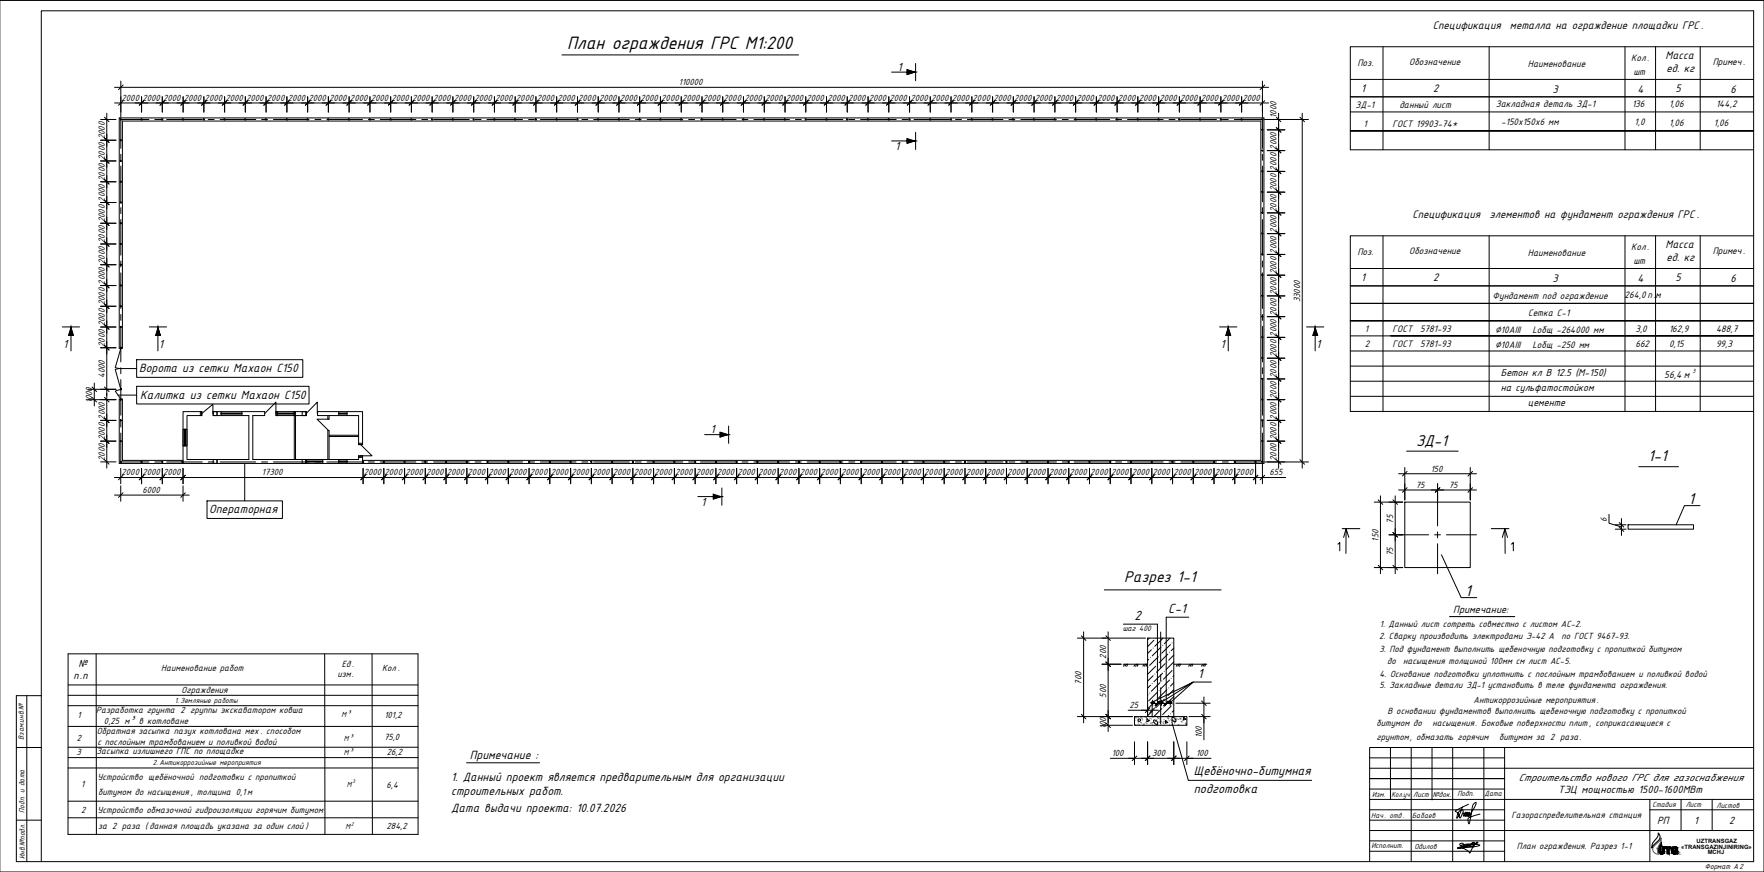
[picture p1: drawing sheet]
<svg xmlns="http://www.w3.org/2000/svg" width="850mm" height="420mm" viewBox="0 0 850 420" stroke-linecap="round" stroke-linejoin="round" font-family="sans-serif">
<g fill="none" stroke="#000" stroke-width=".48">
<path d="M819 244h-7l-4 9M694 267l10 21h7M553 318h.1M554 307l-1 1M555 313l-2 2M556 308l-3 4M558 316l-4 5M559 312l-4 4M560 307l-4 4M561 320l-4 4M563 315l-5 4M564 307l-3 3"/>
<path d="M564 311l-4 4M565 312l-1 2M565 316l-2 2M565 319l-3 4M541 320h12M542 320l-1 1M542 321l1-1v1M547 320l-1 1M547 321l1-1v1M551 320v1M551 321l1-1h1l-1 1M553 335h.1"/>
<path d="M554 330l-1 2M556 326l-3 2M556 338l-3 4M557 321l-4 4M558 334l-5 4M559 329l-4 4M560 324l-4 5M561 337l-4 4M562 332l-4 4M563 328l-4 4M565 323l-4 4M565 320h16"/>
<path d="M565 326h.1M565 329l-1 2M565 332l-2 3M565 336l-4 4M567 320v1M567 321l1-1h1l-1 1M573 320v1M573 321l1-1h1l-1 1M579 320v1M580 321v-1h1l-1 1M555 343l-2 2M560 341l-4 4"/>
<path d="M563 345h.1M564 340l-4 4M565 342v1"/>
</g>
<path d="M677 242h31v31h-31zM784 253h32v2h-32zM573 297h-11v42M541 301h17v38M553 307h12v38h-12zM555 339h10M555 338l20-9-15 9M555 337v3M560 337v3M564 337v3M584 329h-9l-11 9M547 345h25v4h-25z" fill="none" stroke="#000" stroke-width=".48"/>
<g fill="none" stroke="#000" stroke-width=".48">
<path d="M0 0h850v420h-850M553 346l1 1-1 1zM556 347a1.1 1.1 0 0 1 1 0 1.1 1.1 0 0 1 0 2l-1-1zM562 347l1 1h-2zM565 348l8 28h59M565 346a1.1 1.1 0 0 1 1 0 1.1 1.1 0 0 1 0 2l-1-1zM570 346l1 1h-1z"/>
<circle cx="555" cy="339" r=".4"/>
<circle cx="560" cy="339" r=".4"/>
<circle cx="564" cy="339" r=".4"/>
<circle cx="549" cy="347" r=".6"/>
</g>
<g fill="none" stroke="#000" stroke-width=".48">
<path d="M651 38h194M666 23v49M717 23v49M783 23v49M798 23v49M819 23v49M845 23h-194v49M651 47h194M666 114v84M717 114v84M783 114v84M798 114v84"/>
<path d="M819 114v84M845 114h-194v84M651 129h194M651 138h194M58 168l-2 9 2 1h-2l2 9M56 188l2 4M58 188l-2 1M33 315h168v87h-168zM46 315v87M156 315l1 87M179 315v87M559 305v17"/>
<path d="M13 335v80M20 335h-12v80h837v-410h-825v410M33 330h168M559 325v3M559 331v18M8 360h12M660 360h185M660 360v55M670 360v25M680 360v55M690 360v25M700 360v55"/>
<path d="M715 360v55M725 360v55M725 370h120M8 395h12M660 385h185M660 380h65M795 385v30M795 390h50M810 385v15M825 385v15M725 400h120"/>
</g>
<!-- layer: 0 -->
<g fill="none" stroke="#000" stroke-width=".48">
<path d="M58 39v18M271 26h114M608 39v18M48 58h8M50 56l3 3M51 55v171M55 50h556M55 42h556M59 49l-2 2M59 41l-2 2M68 47v7M69 49l-2 2"/>
<path d="M78 47v7M79 49l-2 2M88 47v7M89 49l-2 2M98 47v7M99 49l-2 2M108 47v7M109 49l-2 2M118 47v7M119 49l-2 2M128 47v7M129 49l-2 2"/>
<path d="M138 47v7M139 49l-2 2M148 47v7M149 49l-2 2M158 47v7M159 49l-2 2M167 51l2-2-2 2M168 47v7M178 47v7M179 49l-2 2M188 47v7M189 49l-2 2"/>
<path d="M198 47v7M199 49l-2 2M208 47v7M209 49l-2 2M218 47v7M219 49l-2 2M228 47v7M229 49l-2 2M238 47v7M239 49l-2 2M248 47v7M249 49l-2 2"/>
<path d="M257 51l2-2-2 2M258 47v7M268 47v7M269 49l-2 2M278 47v7M279 49l-2 2M288 47v7M289 49l-2 2M298 47v7M299 49l-2 2M308 47v7M309 49l-2 2"/>
<path d="M318 47v7M319 49l-2 2M328 47v7M329 49l-2 2M338 47v7M339 49l-2 2M348 47v7M349 49l-2 2M357 51l2-2-2 2M358 47v7M368 47v7M369 49l-2 2"/>
<path d="M378 47v7M379 49l-2 2M388 47v7M389 49l-2 2M398 47v7M399 49l-2 2M408 47v7M409 49l-2 2M418 47v7M419 49l-2 2M428 47v7M429 49l-2 2"/>
<path d="M438 47v7M439 49l-2 2M448 47v7M449 49l-2 2M458 47v7M459 49l-2 2M468 47v7M469 49l-2 2M477 51l2-2-2 2M478 47v7M488 47v7M489 49l-2 2"/>
<path d="M498 47v7M499 49l-2 2M508 47v7M509 49l-2 2M518 47v7M519 49l-2 2M528 47v7M529 49l-2 2M538 47v7M539 49l-2 2M548 47v7M549 49l-2 2"/>
<path d="M558 47v7M559 49l-2 2M568 47v7M569 49l-2 2M577 51l2-2-2 2M578 47v7M588 47v7M589 49l-2 2M598 47v7M599 49l-2 2M609 58h21M609 49l-2 2"/>
<path d="M609 41l-2 2M615 56l2 3M616 55v171M626 56l2 3M627 55v171M48 68h8M48 78h8M50 66l3 3M50 76l3 3M611 73h8M611 63h8M615 71l2 3"/>
<path d="M615 61l2 3M651 72h194M48 88h8M48 98h8M50 86l3 3M50 96l3 3M611 83h8M611 93h8M615 81l2 3M615 91l2 3M48 108h8M48 118h8"/>
<path d="M50 106l3 3M50 116l3 3M611 103h8M611 113h8M615 101l2 3M615 111l2 3M48 128h8M48 138h8M50 126l3 3M50 136l3 3M611 123h8M611 133h8"/>
<path d="M615 121l2 3M615 131l2 3M48 148h8M48 158h8M50 146l3 3M50 156l3 3M611 143h8M611 153h8M615 141l2 3M615 151l2 3M48 168h8M50 166l3 3"/>
<path d="M58 178h8M66 173h80v9h-80zM611 163h8M611 173h8M615 161l2 3M615 171l2 3M42 193h14M42 188h14M44 191l3 3M44 186l3 3M45 185v11M50 186l3 3"/>
<path d="M50 191l3 3M57 190h9M66 186h83v9h-83zM97 198v2zM97 198h-9v25h87v-3M97 199l6-4v4M103 198h25v2h-6v21h51v-1M103 198v2h17v21h-30v-21h7M103 198h2v2h-2zM105 198v2M107 199h10v1h-10zM107 198v2"/>
<path d="M107 199h10M117 198v2M128 199l5-5v5M133 198h14M133 198h1v2h-1zM134 199h8v1h-8zM134 199h8M142 198v2zM146 198h1v2h-1zM147 198v2v-2M147 199l6-5v5M163 199h4v1h-4z"/>
<path d="M163 199h4M163 198v2M167 198v2M611 183h8M611 193h8M615 181l2 3M615 191l2 3M651 198h194M48 203h8M48 213h8M50 201l3 3M50 211l3 3"/>
<path d="M88 207h2v8h-2zM89 207v8zM89 207v8M133 200h14M142 200v21M158 200v2h1v-2M158 207h.1M158 202h-5l5 5M159 210h14M173 214v-14h-20v-2h22v16M173 220h2h-2zM173 214h2h-2z"/>
<path d="M174 214l5 6h-5M611 203h8M611 213h8M615 201l2 3M615 211l2 3M678 217h25M48 223h8M50 221l3 3M55 230h564M55 239h36M58 226v7M58 234v8"/>
<path d="M59 229l-2 2M59 237l-2 3M68 226v7M69 229l-2 2M78 226v7M79 229l-2 2M88 222h-29v-30h-2v31h31M88 226v7M88 234v8M89 229l-2 2M89 237l-2 3M103 221h2v2h-2z"/>
<path d="M118 223v18M146 221h1v2h-1zM147 223v-2v2M147 222h8v1h-8zM147 221v2M147 222h8M155 221v2M158 221v-14h1v14M163 222h4v1h-4zM163 221v2M163 222h4M167 221v2"/>
<path d="M175 222h432v-164h-548v110h-2v-111h552v166h-434M175 226v7M176 229l-2 2M185 226v7M186 229l-2 2M195 226v7M196 229l-2 2M205 226v7M206 229l-2 2M215 226v7M216 229l-2 2M225 226v7"/>
<path d="M226 229l-2 2M235 226v7M236 229l-2 2M245 226v7M246 229l-2 2M255 226v7M256 229l-2 2M265 226v7M266 229l-2 2M275 226v7M276 229l-2 2M285 226v7"/>
<path d="M286 229l-2 2M295 226v7M296 229l-2 2M305 226v7M306 229l-2 2M315 226v7M316 229l-2 2M325 226v7M326 229l-2 2M335 226v7M336 229l-2 2M345 226v7"/>
<path d="M346 229l-2 2M355 226v7M356 229l-2 2M365 226v7M366 229l-2 2M375 226v7M376 229l-2 2M385 226v7M386 229l-2 2M395 226v7M396 229l-2 2M405 226v7"/>
<path d="M406 229l-2 2M415 226v7M416 229l-2 2M425 226v7M426 229l-2 2M435 226v7M436 229l-2 2M445 226v7M446 229l-2 2M455 226v7M456 229l-2 2M465 226v7"/>
<path d="M466 229l-2 2M475 226v7M476 229l-2 2M485 226v7M486 229l-2 2M495 226v7M496 229l-2 2M505 226v7M506 229l-2 2M515 226v7M516 229l-2 2M525 226v7"/>
<path d="M526 229l-2 2M535 226v7M536 229l-2 2M545 226v7M546 229l-2 2M555 226v7M556 229l-2 2M565 226v7M566 229l-2 2M575 226v7M576 229l-2 2M585 226v7"/>
<path d="M586 229l-2 2M595 226v7M596 229l-2 2M605 224v9M606 229l-2 2M608 224v9M609 223h21M609 229l-2 2M615 221l2 3M626 221l2 3M665 239v37M672 239v37"/>
<path d="M674 228h37M674 236h37M677 225v16M678 227l-2 2M678 235l-2 2M693 233v8M694 235l-3 2M708 225v16M709 227l-2 2M709 235l-2 2M790 225h19M100 241h36v9h-36z"/>
<path d="M649 255l-2 4M650 259l-1-4-1 12M662 242h14M664 241l2 2M669 258h7M671 257l2 2M671 241l2 2M724 259l1-4v12M725 255l1 4M775 248v4l6 2M778 255h5M778 253h5"/>
<path d="M780 254l2 2M780 252l2 2M781 250v8M662 273h14M664 272l2 3M671 272l2 3M532 284h56M519 307h33M521 306l2 3M522 304v44M533 319l2 2M533 306l2 3"/>
<path d="M534 304v48M531 320h9M553 340v5M555 340v5M567 339h16M579 338l2 2M580 336v20M519 345h27M521 344l2 2M531 349h15M533 344l2 2M533 348l2 3"/>
<path d="M544 342h14M547 357v11M553 357v11M554 341l-2 2M556 341l-2 2M565 357v11M572 357v11M573 345h10M579 344l2 2M225 368h35M535 365h48M548 364l-3 2"/>
<path d="M554 364l-2 2M567 364l-3 2M573 364l-2 2M705 407a1 1 0 0 0-2 0 .9 .9 0 0 0 1 1l-2 1 3-2v1l2-1-1 1 2-1-1 1 3-2-2 2a1.6 1.6 0 0 0 2-2h-1h3h-1l-3 5a6 6 0 0 0-6-2l7-1 4-1h-6h-3l1 1h2"/>
</g>
<g fill="#000" stroke="#000" stroke-width=".48">
<path d="M555 339h1zM559 339h1z"/>
<path d="M555 338h1zM555 338h1z"/>
<path d="M555 338h1zM555 338h1z"/>
<path d="M555 339h1zM555 339h1z"/>
<path d="M555 338h1zM555 338h1z"/>
<path d="M555 338h1zM555 338h1z"/>
<path d="M555 339h1zM555 339h1z"/>
<path d="M555 339h1zM555 339h1z"/>
<path d="M555 338l1 1zM555 338l1 1z"/>
<path d="M555 339h1zM555 339h1z"/>
<path d="M555 339h1zM555 339h1z"/>
<path d="M559 338h1zM559 338h1z"/>
<path d="M559 338h1zM559 338h1z"/>
<path d="M559 339h1zM559 339h1z"/>
<path d="M559 338h1zM559 338h1z"/>
<path d="M559 339h1zM559 339h1z"/>
<path d="M559 338h1zM559 338h1z"/>
<path d="M559 338l1 1zM559 338l1 1z"/>
<path d="M559 339h1zM559 339h1z"/>
<path d="M559 339h1zM559 339h1z"/>
<path d="M559 339h1zM559 339h1z"/>
<path d="M563 338h1zM563 338h1z"/>
<path d="M563 339h1zM563 339h1z"/>
<path d="M563 338h1zM563 338h1z"/>
<path d="M563 338l1 1zM563 338l1 1z"/>
<path d="M563 339h1zM563 339h1z"/>
<path d="M563 339h1zM563 339h1z"/>
<path d="M563 339h1zM563 339h1z"/>
</g>
<g fill="#000" stroke="#000" stroke-width=".48">
<path d="M559 338l-2 2zM556 340l3-2z"/>
<path d="M563 338l-2 2zM561 340l2-2z"/>
</g>
<!-- layer: 0 -->
<path d="M647 255h8M718 255h9" fill="none" stroke="#000" stroke-width=".51"/>
<!-- layer: FORMAT -->
<path d="M645 262v-1v4M728 262l1-1v4" fill="none" stroke="#000" stroke-width=".48"/>
<g fill="none" stroke="#000" stroke-width=".48">
<path d="M72 58h-14v14M75 58h2M80 58h17M100 58h3M106 58h17M126 58h3M132 58h17M152 58h3M157 58h18M177 58h3M183 58h17M203 58h3"/>
<path d="M209 58h17M229 58h3M235 58h17M255 58h2M260 58h17M280 58h3M286 58h17M306 58h3M312 58h17M332 58h3M337 58h18M358 58h2"/>
<path d="M363 58h17M383 58h3M389 58h17M409 58h3M415 58h17M435 58h2M440 58h17M460 58h3M466 58h17M486 58h3M492 58h17M512 58h3"/>
<path d="M517 58h18M538 58h2M543 58h17M563 58h3M569 58h17M589 58h3M595 58h13v14M58 74v3M608 74v3M58 80v17M608 80v17M58 100v3"/>
<path d="M58 106v17M608 100v3M608 106v17M58 126v3M58 131v18M608 126v3M608 131v18M58 152v2M58 157v17M608 152v2M608 157v17M58 177v3"/>
<path d="M608 177v3M58 183v17M608 183v17M58 209v14h14M58 203v3M608 203v3M608 209v14h-13M75 223h2M80 223h17M100 223h3M106 223h17M126 223h3"/>
<path d="M132 223h17M152 223h3M157 223h18M177 223h3M183 223h17M203 223h3M209 223h17M229 223h3M235 223h17M255 223h2M260 223h17M280 223h3"/>
<path d="M286 223h17M306 223h3M312 223h17M332 223h3M337 223h18M358 223h2M363 223h17M383 223h3M389 223h17M409 223h3M415 223h17M435 223h2"/>
<path d="M440 223h17M460 223h3M466 223h17M486 223h3M492 223h17M512 223h3M517 223h18M538 223h2M543 223h17M563 223h3M569 223h17M589 223h3"/>
<path d="M693 239v14M674 258h14M691 258h3M693 256v3M697 258h14M693 262v14"/>
</g>
<g fill="none" stroke="#000" stroke-width=".51">
<path d="M58 57v1zM68 57v1zM78 57v1zM88 57v1zM98 57v1zM108 57v1zM118 57v1zM128 57v1zM138 57v1zM148 57v1zM158 57v1zM168 57v1z"/>
<path d="M178 57v1zM188 57v1zM198 57v1zM208 57v1zM218 57v1zM228 57v1zM238 57v1zM248 57v1zM258 57v1zM268 57v1zM278 57v1zM288 57v1z"/>
<path d="M298 57v1zM308 57v1zM318 57v1zM328 57v1zM338 57v1zM348 57v1zM358 57v1zM368 57v1zM378 57v1zM388 57v1zM398 57v1zM408 57v1z"/>
<path d="M418 57v1zM428 57v1zM438 57v1zM448 57v1zM458 57v1zM468 57v1zM478 57v1zM488 57v1zM498 57v1zM508 57v1zM518 57v1zM528 57v1z"/>
<path d="M538 57v1zM548 57v1zM558 57v1zM568 57v1zM578 57v1zM588 57v1zM598 57v1zM608 57v1zM58 67v1zM58 77v1zM608 72v1zM608 62v1z"/>
<path d="M58 87v1zM58 97v1zM608 92v1zM608 82v1zM58 107v1zM58 117v1zM608 112v1zM608 102v1zM58 127v1zM58 137v1zM608 132v1zM608 122v1z"/>
<path d="M58 147v1zM58 157v1zM608 152v1zM608 142v1zM58 167v1zM608 172v1zM608 162v1zM58 187v1zM58 192v1zM608 192v1zM608 182v1zM58 202v1z"/>
<path d="M58 212v1zM608 212v1zM608 202v1zM58 222v1zM68 222v1zM78 222v1zM88 222v1zM175 222v1zM185 222v1zM195 222v1zM205 222v1zM215 222v1z"/>
<path d="M225 222v1zM235 222v1zM245 222v1zM255 222v1zM265 222v1zM275 222v1zM285 222v1zM295 222v1zM305 222v1zM315 222v1zM325 222v1zM335 222v1z"/>
<path d="M345 222v1zM355 222v1zM365 222v1zM375 222v1zM385 222v1zM395 222v1zM405 222v1zM415 222v1zM425 222v1zM435 222v1zM445 222v1zM455 222v1z"/>
<path d="M465 222v1zM475 222v1zM485 222v1zM495 222v1zM505 222v1zM515 222v1zM525 222v1zM535 222v1zM545 222v1zM555 222v1zM565 222v1zM575 222v1z"/>
<path d="M585 222v1zM595 222v1zM605 222v1zM608 222v1z"/>
</g>
<g fill="none" stroke="#000" stroke-width=".48">
<path d="M430 35h11l-4 1v-2l4 1M441 31v8M651 47h194M651 54h194M437 67v2l4-1h-11M441 64v8M845 63h-194h194M651 138h194M30 158h8M34 158l-1 4h2l-1-4v11M72 158h8M588 158h8"/>
<path d="M592 158l-1 4h2l-1-4v11M629 158h9M651 146h194M651 155h194M845 155h-194h194M75 162h2l-1-4v11M632 162h3l-1-4v11M651 162h194h-175M651 169h194M651 176h194M651 184h194M651 191h194"/>
<path d="M339 209h12l-4 2v-3l4 1M351 205v9M344 238v2l3-1h-11M348 235v8M33 335h168M33 340h168M33 350h168M33 360h168M33 370h168M33 365h168M660 365h65M660 375h65"/>
<path d="M660 370h65M33 394h168M33 386h168M660 390h65M660 395h65M660 405h65M660 410h65M660 400h65"/>
</g>
<g fill="#000" stroke="#000" stroke-width=".48">
<path d="M437 34l4 1h-4zM437 35v1l4-1z"/>
<path d="M437 67l4 1h-4zM437 68v1l4-1z"/>
<path d="M34 158v4h1zM34 158v4h-1z"/>
<path d="M76 158v4zM76 158v4h-1z"/>
<path d="M76 158l1 4zM76 158l1 4h-1z"/>
<path d="M592 158v4h1zM592 158v4h-1z"/>
<path d="M634 158v4h1zM634 158v4h-2z"/>
<path d="M347 208l4 1h-4zM347 209v2l4-2z"/>
<path d="M344 238l3 1h-3zM344 239v1l3-1z"/>
</g>
<path d="M698 297h32" fill="none" stroke="#000" stroke-width=".51"/>
<!-- layer: 12321 -->
<g fill="#000" stroke="#000" stroke-width=".48">
<path d="M800 411h1zM800 406v1zM806 411l1 1zM806 411h1zM806 408h1zM807 409h1z"/>
<path d="M799 410h1zM799 410h1z"/>
<path d="M799 410h1zM799 410h1h-1zM799 410h1zM799 410h1z"/>
<path d="M799 409h1zM799 409h1z"/>
<path d="M799 409l1 1v-1zM799 409l1 1h-1z"/>
<path d="M799 410h1zM799 410h1z"/>
<path d="M799 409h1zM799 409h1z"/>
<path d="M799 410l1 1zM799 410l1 1z"/>
<path d="M799 411h1zM799 411h1z"/>
<path d="M799 411h1zM799 411h1z"/>
<path d="M800 411h1zM800 411h1z"/>
<path d="M800 408v1v-1zM800 408v1h-1z"/>
<path d="M800 407v1zM800 407v1z"/>
<path d="M799 411h2zM799 411h2z"/>
<path d="M800 411h1zM800 411h1z"/>
<path d="M800 411h1zM800 411h1zM800 411h1zM800 411h1z"/>
<path d="M799 411h3zM799 411h2zM800 411h1zM800 411h1z"/>
<path d="M799 411h3zM799 411h3zM799 411h3zM799 411h3z"/>
<path d="M799 411h3zM799 411h3z"/>
<path d="M799 411h3zM799 411h3z"/>
<path d="M801 411h1zM801 411h1z"/>
<path d="M801 411h1zM801 411h1z"/>
<path d="M801 410h1zM801 410h1z"/>
<path d="M801 410h1zM801 410l1 1z"/>
<path d="M801 408l1 2v-2zM801 408l1 2h-1zM801 410h1zM801 410h1z"/>
<path d="M801 410h1zM801 410h1z"/>
<path d="M803 409l1 2v-2zM803 409l1 2h-1z"/>
<path d="M802 408l3 1v-1zM802 408l3 1h-3z"/>
<path d="M805 409l1 1zM805 409l1 1z"/>
<path d="M805 410h1zM805 410h1z"/>
<path d="M805 410h1zM805 410h1z"/>
<path d="M805 409h1zM805 409h1z"/>
<path d="M805 410h1zM805 410h1z"/>
<path d="M805 410h1zM805 410h1z"/>
<path d="M805 409h1zM805 409h1z"/>
<path d="M805 410l1 1zM805 410l1 1z"/>
<path d="M805 411h1zM805 411h1z"/>
<path d="M805 411h2zM805 411h2z"/>
<path d="M805 409h2zM805 409h1z"/>
<path d="M805 411h2zM805 411h2z"/>
<path d="M805 411h2zM805 411h2z"/>
<path d="M806 409h1zM806 409h1z"/>
<path d="M806 408h1zM806 408h1z"/>
<path d="M806 411h1zM806 411h1z"/>
<path d="M806 408h1zM806 408h1z"/>
<path d="M806 408h2zM806 408h2z"/>
<path d="M806 411h2zM806 411h1z"/>
<path d="M806 408h2zM806 408h2z"/>
<path d="M806 408h2zM806 408h2z"/>
<path d="M806 408h2zM806 408h2z"/>
<path d="M806 408h2zM806 408h2z"/>
<path d="M806 408l2 1zM806 408l2 1z"/>
<path d="M806 409h2zM806 409h2z"/>
<path d="M806 409h2zM806 409h2z"/>
<path d="M807 409h1zM807 409h1z"/>
<path d="M807 409h1zM807 409h1zM807 409h1z"/>
<path d="M807 409h1zM807 409h1z"/>
<path d="M807 409h1zM807 409h1z"/>
<path d="M807 410h1zM807 410h1h-1z"/>
<path d="M807 410l1 1zM807 410l1 1z"/>
<path d="M807 411h1zM807 411h1z"/>
<path d="M807 411h1zM807 411h1z"/>
<path d="M807 411h1zM807 411h1z"/>
<path d="M806 411h2zM806 411h2z"/>
<path d="M806 411h2zM806 411h2zM806 411h2zM806 411h2z"/>
</g>
<path d="M799 401a2.7 2.7 0 0 1-1 5l-2 3a7 7 0 0 1 3-6zM800 406v4h1v-2h1v2a1.7 1.7 0 0 1-3 1 1.7 1.7 0 0 1 0-2zM802 408h3v1h-1v2h-1v-2h-1zM806 408h1l1 1h-1a1 1 0 0 0-1 1 1 1 0 0 0 1 1v-1h1v1a1.7 1.7 0 0 1-3 0 1.7 1.7 0 0 1 1-3z" fill="none" stroke="#000" stroke-width=".51"/>
<path d="M800 404v1l-1 4v3a2.4 2.4 0 0 1-3-2 2.4 2.4 0 0 1 2-3z" fill="none" stroke="#41c20a" stroke-width=".51"/>
<path d="M705 392v1l1-2v2l1-2-1 2h1v-2v2l1-2-1 2a1.5 1.5 0 0 0 2-2l2-4a5 5 0 0 0-2 5l-1 5h-1a2.1 2.1 0 0 1 0-3 2.1 2.1 0 0 1 3-1l3-1M707 388l-6 3 2 3 2-3a1.9 1.9 0 0 0-2 0 1.9 1.9 0 0 0-1 2v1l3-5" fill="none" stroke="#000" stroke-width=".48"/>
<!-- layer: 0 -->
<path d="M97 198v2M133 198v2M134 198v2M142 198v2M173 220h2M173 214h2M174 220h.1M105 221v2" fill="none" stroke="#000" stroke-width=".55"/>
<text font-size="9.6" x="273" y="24">План ограждения ГРС М1:200</text>
<g font-size="8.4">
<text x="682" y="215">ЗД-1</text>
<text x="794" y="222">1-1</text>
<text x="813" y="243">1</text>
<text x="542" y="280">Разрез 1-1</text>
<text x="706" y="287">1</text>
</g>
<g font-size="7.2">
<text x="547" y="299">2</text>
<text x="563" y="295">С-1</text>
<text x="577" y="327">1</text>
</g>
<g font-size="6.7">
<text x="575" y="373">Щебёночно-битумная</text>
<text x="575" y="382">подготовка</text>
</g>
<g font-size="6.4">
<text x="67" y="179">Ворота из сетки Махаон С150</text>
<text x="68" y="192">Калитка из сетки Махаон С150</text>
<text x="101" y="247">Операторная</text>
<text x="226" y="366">Примечание :</text>
<text x="217" y="376">1. Данный проект является предварительным для организации</text>
<text x="217" y="383">строительных работ.</text>
<text x="217" y="391">Дата выдачи проекта: 10.07.2026</text>
</g>
<g font-size="6.3">
<text x="432" y="34">1</text>
<text x="431" y="72">1</text>
<text x="30" y="168">1</text>
<text x="77" y="168">1</text>
<text x="588" y="168">1</text>
<text x="634" y="168">1</text>
<text x="342" y="209">1</text>
<text x="338" y="244">1</text>
</g>
<g font-size="5.9">
<text x="690" y="14">Спецификация</text>
<text x="727" y="14">металла на ограждение площадки ГРС .</text>
<text x="802" y="28">Масса</text>
<text x="803" y="35">ед. кг</text>
<text x="656" y="44">1</text>
<text x="690" y="44">2</text>
<text x="748" y="45">3</text>
<text x="789" y="45">4</text>
<text x="807" y="44">5</text>
<text x="834" y="45">6</text>
<text x="680" y="105">Спецификация</text>
<text x="718" y="105">элементов на фундамент ограждения ГРС .</text>
<text x="802" y="120">Масса</text>
<text x="803" y="126">ед. кг</text>
<text x="656" y="136">1</text>
<text x="690" y="135">2</text>
<text x="748" y="136">3</text>
<text x="789" y="136">4</text>
<text x="807" y="135">5</text>
<text x="834" y="136">6</text>
</g>
<g font-size="5.6">
<text x="700" y="295">Примечание:</text>
<text x="38" y="322">№</text>
<text x="35" y="327">п.п</text>
<text x="798" y="397">РП</text>
<text x="816" y="397">1</text>
<text x="833" y="397">2</text>
</g>
<g font-size="5.5">
<text x="723" y="181">Бетон кл В 12.5 (М-150)</text>
<text x="723" y="188">на сульфатостойком</text>
<text x="736" y="196">цементе</text>
</g>
<g font-size="5.4">
<text x="732" y="376">Строительство нового ГРС для газоснабжения</text>
<text x="751" y="382">ТЭЦ мощностью 1500-1600МВт</text>
</g>
<text font-size="5.3" x="802" y="182">56,4 м</text>
<g font-size="5.1">
<text x="786" y="29">Кол.</text>
<text x="654" y="32">Поз.</text>
<text x="679" y="31">Обозначение</text>
<text x="736" y="32">Наименование</text>
<text x="787" y="36">шт</text>
<text x="825" y="31">Примеч.</text>
<text x="653" y="52">ЗД-1</text>
<text x="674" y="52">данный лист</text>
<text x="721" y="52">Закладная деталь ЗД-1</text>
<text x="786" y="52">136</text>
<text x="804" y="51">1,06</text>
<text x="827" y="52">144,2</text>
<text x="657" y="61">1</text>
<text x="671" y="61">ГОСТ 19903-74*</text>
<text x="723" y="60">-150х150х6 мм</text>
<text x="788" y="60">1,0</text>
<text x="804" y="61">1,06</text>
<text x="826" y="61">1,06</text>
<text x="654" y="123">Поз.</text>
<text x="679" y="123">Обозначение</text>
<text x="736" y="123">Наименование</text>
<text x="786" y="120">Кол.</text>
<text x="825" y="122">Примеч.</text>
<text x="787" y="127">шт</text>
<text x="783" y="144">264,0 п.м</text>
<text x="719" y="144">Фундамент под ограждение</text>
<text x="736" y="152">Сетка С-1</text>
<text x="658" y="160">1</text>
<text x="671" y="160">ГОСТ</text>
<text x="684" y="160">5781-93</text>
<text x="720" y="160">∅10АIII</text>
<text x="738" y="160">Lобщ -264000 мм</text>
<text x="788" y="160">3,0</text>
<text x="804" y="160">162,9</text>
<text x="827" y="160">488,7</text>
<text x="658" y="167">2</text>
<text x="671" y="167">ГОСТ</text>
<text x="684" y="167">5781-93</text>
<text x="720" y="168">∅10АIII</text>
<text x="738" y="168">Lобщ -250 мм</text>
<text x="788" y="167">662</text>
<text x="804" y="167">0,15</text>
<text x="827" y="167">99,3</text>
</g>
<g font-size="4.8">
<text x="327" y="41">110000</text>
<text x="59" y="49">2000</text>
<text x="69" y="49">2000</text>
<text x="79" y="49">2000</text>
<text x="89" y="49">2000</text>
<text x="99" y="49">2000</text>
<text x="109" y="49">2000</text>
<text x="119" y="49">2000</text>
<text x="129" y="49">2000</text>
<text x="139" y="49">2000</text>
<text x="149" y="49">2000</text>
<text x="159" y="49">2000</text>
<text x="169" y="49">2000</text>
<text x="179" y="49">2000</text>
<text x="189" y="49">2000</text>
<text x="199" y="49">2000</text>
<text x="209" y="49">2000</text>
<text x="219" y="49">2000</text>
<text x="229" y="49">2000</text>
<text x="239" y="49">2000</text>
<text x="249" y="49">2000</text>
<text x="259" y="49">2000</text>
<text x="269" y="49">2000</text>
<text x="279" y="49">2000</text>
<text x="289" y="49">2000</text>
<text x="299" y="49">2000</text>
<text x="309" y="49">2000</text>
<text x="319" y="49">2000</text>
<text x="329" y="49">2000</text>
<text x="339" y="49">2000</text>
<text x="349" y="49">2000</text>
<text x="359" y="49">2000</text>
<text x="369" y="49">2000</text>
<text x="379" y="49">2000</text>
<text x="389" y="49">2000</text>
<text x="399" y="49">2000</text>
<text x="409" y="49">2000</text>
<text x="419" y="49">2000</text>
<text x="429" y="49">2000</text>
<text x="439" y="49">2000</text>
<text x="449" y="49">2000</text>
<text x="459" y="49">2000</text>
<text x="469" y="49">2000</text>
<text x="479" y="49">2000</text>
<text x="489" y="49">2000</text>
<text x="499" y="49">2000</text>
<text x="509" y="49">2000</text>
<text x="519" y="49">2000</text>
<text x="529" y="49">2000</text>
<text x="539" y="49">2000</text>
<text x="549" y="49">2000</text>
<text x="559" y="49">2000</text>
<text x="569" y="49">2000</text>
<text x="579" y="49">2000</text>
<text x="589" y="49">2000</text>
<text x="599" y="49">2000</text>
<text x="615" y="57" transform="rotate(-90 615 57)">1000</text>
<text x="50" y="67" transform="rotate(-90 50 67)">2000</text>
<text x="50" y="77" transform="rotate(-90 50 77)">2000</text>
<text x="615" y="72" transform="rotate(-90 615 72)">2000</text>
<text x="615" y="82" transform="rotate(-90 615 82)">2000</text>
<text x="50" y="87" transform="rotate(-90 50 87)">2000</text>
<text x="615" y="92" transform="rotate(-90 615 92)">2000</text>
<text x="50" y="97" transform="rotate(-90 50 97)">2000</text>
<text x="50" y="107" transform="rotate(-90 50 107)">2000</text>
<text x="615" y="102" transform="rotate(-90 615 102)">2000</text>
<text x="615" y="112" transform="rotate(-90 615 112)">2000</text>
<text x="50" y="117" transform="rotate(-90 50 117)">2000</text>
<text x="615" y="122" transform="rotate(-90 615 122)">2000</text>
<text x="50" y="127" transform="rotate(-90 50 127)">2000</text>
<text x="50" y="137" transform="rotate(-90 50 137)">2000</text>
<text x="615" y="132" transform="rotate(-90 615 132)">2000</text>
<text x="615" y="142" transform="rotate(-90 615 142)">2000</text>
<text x="50" y="147" transform="rotate(-90 50 147)">2000</text>
<text x="626" y="146" transform="rotate(-90 626 146)">33000</text>
<text x="615" y="152" transform="rotate(-90 615 152)">2000</text>
<text x="50" y="157" transform="rotate(-90 50 157)">2000</text>
<text x="50" y="167" transform="rotate(-90 50 167)">2000</text>
<text x="615" y="162" transform="rotate(-90 615 162)">2000</text>
<text x="615" y="172" transform="rotate(-90 615 172)">2000</text>
<text x="50" y="182" transform="rotate(-90 50 182)">4000</text>
<text x="615" y="182" transform="rotate(-90 615 182)">2000</text>
<text x="44" y="194" transform="rotate(-90 44 194)">1000</text>
<text x="615" y="192" transform="rotate(-90 615 192)">2000</text>
<text x="50" y="202" transform="rotate(-90 50 202)">2000</text>
<text x="615" y="202" transform="rotate(-90 615 202)">2000</text>
<text x="50" y="212" transform="rotate(-90 50 212)">2000</text>
<text x="615" y="212" transform="rotate(-90 615 212)">2000</text>
<text x="50" y="222" transform="rotate(-90 50 222)">2000</text>
<text x="615" y="222" transform="rotate(-90 615 222)">2000</text>
<text x="689" y="227">150</text>
<text x="59" y="229">2000</text>
<text x="69" y="229">2000</text>
<text x="79" y="229">2000</text>
<text x="126" y="229">17300</text>
<text x="175" y="229">2000</text>
<text x="185" y="229">2000</text>
<text x="195" y="229">2000</text>
<text x="205" y="229">2000</text>
<text x="215" y="229">2000</text>
<text x="225" y="229">2000</text>
<text x="235" y="229">2000</text>
<text x="245" y="229">2000</text>
<text x="255" y="229">2000</text>
<text x="265" y="229">2000</text>
<text x="275" y="229">2000</text>
<text x="285" y="229">2000</text>
<text x="295" y="229">2000</text>
<text x="305" y="229">2000</text>
<text x="315" y="229">2000</text>
<text x="325" y="229">2000</text>
<text x="335" y="229">2000</text>
<text x="345" y="229">2000</text>
<text x="355" y="229">2000</text>
<text x="365" y="229">2000</text>
<text x="375" y="229">2000</text>
<text x="385" y="229">2000</text>
<text x="395" y="229">2000</text>
<text x="405" y="229">2000</text>
<text x="415" y="229">2000</text>
<text x="425" y="229">2000</text>
<text x="435" y="229">2000</text>
<text x="445" y="229">2000</text>
<text x="455" y="229">2000</text>
<text x="465" y="229">2000</text>
<text x="475" y="229">2000</text>
<text x="485" y="229">2000</text>
<text x="495" y="229">2000</text>
<text x="505" y="229">2000</text>
<text x="515" y="229">2000</text>
<text x="525" y="229">2000</text>
<text x="535" y="229">2000</text>
<text x="545" y="229">2000</text>
<text x="555" y="229">2000</text>
<text x="565" y="229">2000</text>
<text x="575" y="229">2000</text>
<text x="585" y="229">2000</text>
<text x="595" y="229">2000</text>
<text x="612" y="229">655</text>
<text x="69" y="238">6000</text>
<text x="682" y="235">75</text>
<text x="698" y="235">75</text>
<text x="774" y="251" transform="rotate(-90 774 251)">6</text>
<text x="671" y="252" transform="rotate(-90 671 252)">75</text>
<text x="664" y="261" transform="rotate(-90 664 261)">150</text>
<text x="671" y="268" transform="rotate(-90 671 268)">75</text>
<text x="665" y="302">1. Данный лист сотреть совместно с листом АС-2.</text>
<text x="664" y="308">2. Сварку производить электродами Э-42 А</text>
<text x="752" y="308">по ГОСТ 9467-93.</text>
<text x="533" y="317" transform="rotate(-90 533 317)">200</text>
<text x="665" y="314">3. Под фундамент выполнить щебеночную подготовку с пропиткой битумом</text>
<text x="78" y="323">Наименование работ</text>
<text x="165" y="321">Ед .</text>
<text x="184" y="323">Кол.</text>
<text x="668" y="320">до</text>
<text x="676" y="320">насыщения толщиной 100мм см лист АС-5.</text>
<text x="163" y="326">изм.</text>
<text x="521" y="330" transform="rotate(-90 521 330)">700</text>
<text x="665" y="326">4. Основание подготовки уплотнить с послойным трамбованием и поливкой водой</text>
<text x="87" y="334">Ограждения</text>
<text x="665" y="332">5. Закладные детали ЗД-1 установить в теле фундамента ограждения.</text>
<text x="533" y="336" transform="rotate(-90 533 336)">500</text>
<text x="544" y="341">25</text>
<text x="710" y="338">Антикоррозийные мероприятия .</text>
<text x="37" y="346">1</text>
<text x="46" y="344">Разработка грунта 2 группы экскаватором ковша</text>
<text x="185" y="346">101,2</text>
<text x="669" y="344">В основании фундаментов выполнить щебеночную подготовку с пропиткой</text>
<text x="47" y="354">Обратная засыпка пазух котлована мех . способом</text>
<text x="50" y="349">0,25 м³ в котловане</text>
<text x="533" y="351" transform="rotate(-90 533 351)">100</text>
<text x="663" y="350">битумом до</text>
<text x="690" y="350">насыщения. Боковые поверхности плит , соприкасающиеся с</text>
<text x="37" y="357">2</text>
<text x="47" y="359">с послойным трамбованием и поливкой водой</text>
<text x="185" y="357">75,0</text>
<text x="579" y="356" transform="rotate(-90 579 356)">100</text>
<text x="663" y="356">грунтом, обмазать горячим</text>
<text x="722" y="356">битумом за 2 раза.</text>
<text x="37" y="364">3</text>
<text x="47" y="363">Засыпка излишнего ГПС по площадке</text>
<text x="186" y="364">26,2</text>
<text x="536" y="364">100</text>
<text x="555" y="364">300</text>
<text x="576" y="364">100</text>
<text x="47" y="376">Устройство щебёночной подготовки с пропиткой</text>
<text x="39" y="379">1</text>
<text x="47" y="383">битумом до насыщения , толщина 0,1м</text>
<text x="186" y="380">6,4</text>
<text x="39" y="392">2</text>
<text x="47" y="392">Устройство обмазочной гидроизоляции горячим битумом</text>
<text x="728" y="394">Газораспределительная станция</text>
<text x="47" y="399">за 2 раза ( данная площадь указана за один слой )</text>
<text x="186" y="399">284,2</text>
<text x="731" y="409">План ограждения. Разрез 1-1</text>
</g>
<text font-size="4.2" x="541" y="304">шаг 400</text>
<g font-size="4">
<text x="84" y="339">1. Земляные работы</text>
<text x="165" y="345">М ³</text>
<text x="12" y="357" transform="rotate(-90 12 357)">Взам.инв.№</text>
<text x="166" y="357">М ³</text>
<text x="166" y="364">М ³</text>
<text x="74" y="369">2.Антикоррозийные мероприятия</text>
<text x="167" y="379">М</text>
<text x="690" y="384">№док.</text>
<text x="702" y="384">Подп.</text>
<text x="715" y="384">Дата</text>
<text x="661" y="384">Изм.</text>
<text x="670" y="384">Кол.уч</text>
<text x="681" y="384">Лист</text>
<text x="796" y="389">Стадия</text>
<text x="812" y="389">Лист</text>
<text x="827" y="389">Листов</text>
<text x="12" y="392" transform="rotate(-90 12 392)">Подп. и дата</text>
<text x="661" y="394">Нач . отд.</text>
<text x="680" y="394">Бабаев</text>
<text x="166" y="400">М</text>
<text x="12" y="414" transform="rotate(-90 12 414)">Инв.№подл.</text>
<text x="661" y="409">Исполнит.</text>
<text x="681" y="409">Одилов</text>
<text x="821" y="419">Формат А 2</text>
</g>
<text font-size="3.2" x="815" y="180">3</text>
<g font-size="2.8">
<text x="170" y="377">3</text>
<text x="169" y="398">2</text>
<text x="817" y="406">UZTRANSGAZ</text>
<text x="810" y="409">«TRANSGAZINJINIRING»</text>
<text x="823" y="412">MCHJ</text>
</g>
</svg>
